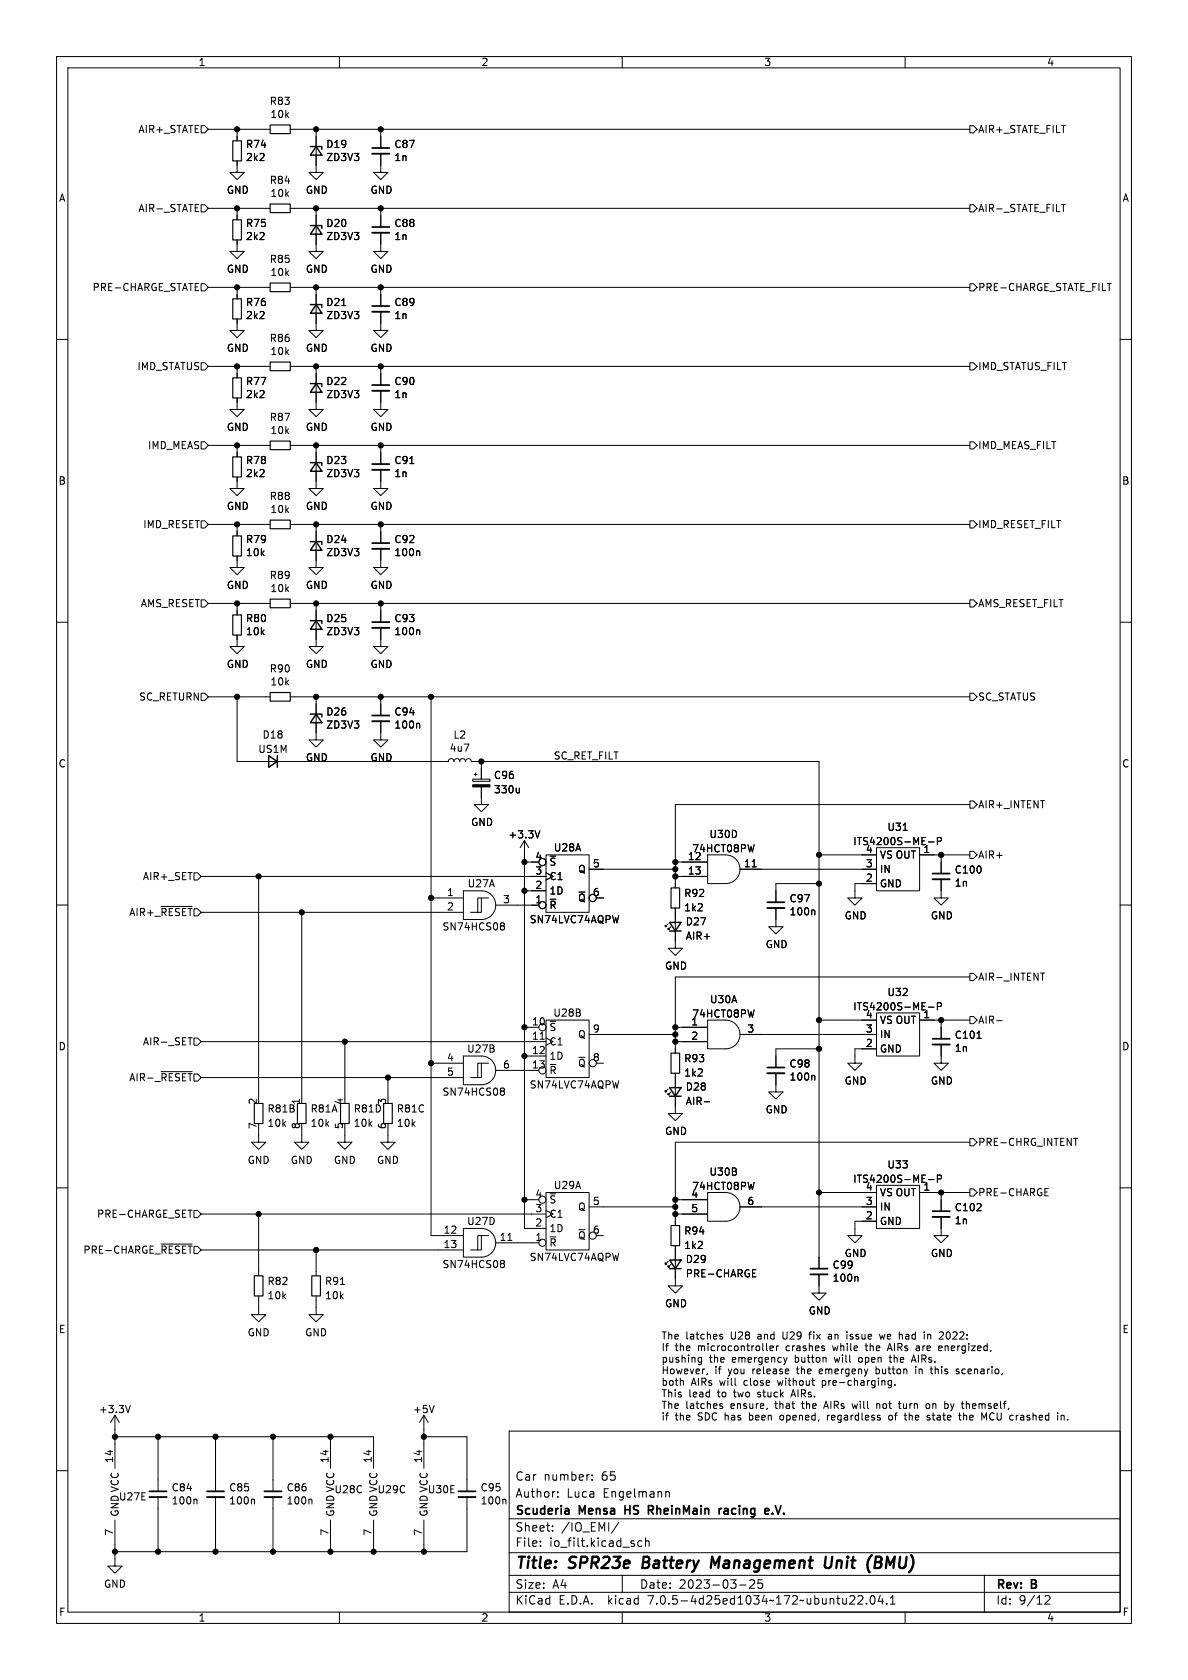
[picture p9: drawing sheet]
<svg xmlns="http://www.w3.org/2000/svg" width="210mm" height="297mm" viewBox="0 0 210 297" stroke-linecap="round" stroke-linejoin="round" font-family="sans-serif">
<g fill="none" stroke="#000" stroke-width=".18">
<path d="M10 10h190v277h-190zM12 12h186v273h-186zM60 10v2M110 10v2M160 10v2M35.6 36.2h.6l.6 .6-.6 .7h-.6zM35.6 22.2h.6l.6 .7-.6 .6h-.6zM36.8 22.9h11M36.8 36.8h11M41.9 28.4v2.1h1.3l-1.3 1.3-1.3-1.3h1.3M41.9 22.9v2M41.9 36.8v2.1"/>
<path d="M51.3 22.9h120.1M51.3 36.8h120.1M55.9 36.8v7.7h1.2l-1.2 1.2-1.3-1.2h1.3M55.9 22.9v7.6h1.2l-1.2 1.3-1.3-1.3h1.3M67.3 27.2v3.3h1.3l-1.3 1.3-1.3-1.3h1.3M67.3 22.9v3.3M67.3 36.8v3.3M171.4 22.2h.7l.6 .7-.6 .6h-.7zM171.4 36.2h.7l.6 .6-.6 .7h-.7zM187.6 36.1h.7M10 60h2M35.6 50.2h.6l.6 .6-.6 .6h-.6z"/>
<path d="M36.8 50.8h11M41.9 56.4v2h1.3l-1.3 1.3-1.3-1.3h1.3M41.9 42.4v2.1h1.3l-1.3 1.2-1.3-1.2h1.3M41.9 50.8v2M51.3 50.8h120.1M55.9 50.8v7.6h1.2l-1.2 1.3-1.3-1.3h1.3M67.3 55.1v3.3h1.3l-1.3 1.3-1.3-1.3h1.3M67.3 41.1v3.4h1.3l-1.3 1.2-1.3-1.2h1.3M67.3 50.8v3.3M171.4 50.2h.7l.6 .6-.6 .6h-.7zM198 60h2M35.6 78.1h.6l.6 .6-.6 .7h-.6z"/>
<path d="M35.6 64.1h.6l.6 .7-.6 .6h-.6zM36.8 64.8h11M36.8 78.7h11M41.9 70.4v2h1.3l-1.3 1.3-1.3-1.3h1.3M41.9 64.8v2M41.9 78.7v2.1M51.3 64.8h120.1M51.3 78.7h120.1M55.9 64.8v7.6h1.2l-1.2 1.3-1.3-1.3h1.3M55.9 78.7v7.7h1.2l-1.2 1.2-1.3-1.2h1.3M67.3 69.1v3.3h1.3l-1.3 1.3-1.3-1.3h1.3M67.3 64.8v3.3"/>
<path d="M67.3 78.7v3.3M171.4 64.1h.7l.6 .7-.6 .6h-.7zM171.4 78.1h.7l.6 .6-.6 .7h-.7zM35.6 92.1h.6l.6 .6-.6 .6h-.6zM36.8 92.7h11M41.9 98.3v2h1.3l-1.3 1.3-1.3-1.3h1.3M41.9 84.3v2.1h1.3l-1.3 1.2-1.3-1.2h1.3M41.9 92.7v2M51.3 92.7h120.1M55.9 92.7v7.6h1.2l-1.2 1.3-1.3-1.3h1.3M67.3 97v3.3h1.3l-1.3 1.3-1.3-1.3h1.3M67.3 83.1v3.3h1.3l-1.3 1.2-1.3-1.2h1.3"/>
<path d="M67.3 92.7v3.3M74 97.4l.2 .2v.6M171.4 92.1h.7l.6 .6-.6 .6h-.7zM10 110h2M35.6 106h.6l.6 .7-.6 .6h-.6zM36.8 106.7h11M41.9 112.3v2h1.3l-1.3 1.3-1.3-1.3h1.3M41.9 106.7v2M51.3 106.7h120.1M55.9 106.7v7.6h1.2l-1.2 1.3-1.3-1.3h1.3M67.3 111v3.3h1.3l-1.3 1.3-1.3-1.3h1.3M67.3 106.7v3.3"/>
<path d="M74 111.4l.2 .1v.7M171.4 106h.7l.6 .7-.6 .6h-.7zM198 110h2M35.6 122.6h.6l.6 .6-.6 .6h-.6zM36.8 123.2h11M41.9 123.2v11.4h37.3l.2-.3 .4-.2 .3 .2 .2 .3 .1-.3 .4-.2 .3 .2 .2 .3 .1-.3 .4-.2 .4 .2 .1 .3 .2-.3 .3-.2 .4 .2 .1 .3h61.5v89.7M51.3 123.2h120.1M55.9 123.2v7.6h1.2l-1.2 1.3-1.3-1.3h1.3M67.3 127.5v3.3h1.3l-1.3 1.3-1.3-1.3h1.3M67.3 123.2v3.3M74 127.9l.2 .2v.6M76.2 123.2v95.2h5.6"/>
<path d="M83.6 137.7h3v.4h-3zM83.8 136.9h.5M84.1 136.7v.5M85.1 139.1v3.1h1.3l-1.3 1.3-1.3-1.3h1.3M85.1 134.6v3.1M91.8 139.3v.9M171.4 122.6h.7l.6 .6-.6 .6h-.7zM10 160h2M34.3 154.3h.6l.7 .6-.7 .7h-.6zM35.6 154.9h60.9M45.7 154.9v39.4M76.2 158.8h5.6"/>
<path d="M81.9 157.5h3.2a2.54 2.54 0 0 1 2.5 2.5 2.54 2.54 0 0 1-2.5 2.6h-3.2zM85.1 158.8v2.5h-.6M86.4 158.8h-1.9v2.5h-1.3M91.8 140l-.2 .2M92.7 157.5h3.8M92.7 148.6l-.8 1.3M92.7 148.6v68.6h3.8M92.7 148.6l.8 1.3M92.7 152.4h2.5M95.4 146.9l-.4 1.2M96.5 151.1h7.6v10.2h-7.6zM104.1 153.7h15.3"/>
<path d="M105.4 158.8h1.3M119.4 152.4h5.6M119.4 154.9h5.6M125.1 151.1h3.2a2.54 2.54 0 0 1 2.5 2.6 2.54 2.54 0 0 1-2.5 2.5h-3.2zM130.8 153.7h24.1M133 153.3h.7M133.3 149.3l-.3 1.3M144.8 156.2h-7.6v3.3M144.8 151.1h10.1M154.9 149.9h7.7v7.6h-7.7zM154.9 156.2h-3.8v2.6h1.3l-1.3 1.2-1.2-1.2h1.2M159.7 146.8h.7"/>
<path d="M162.6 151.1h8.8M164.1 148.8h1M165.7 148.7h.6l.1-.2v-.3l-.7-.1v1.2M166.4 155.4v3.4h1.2l-1.2 1.2-1.3-1.2h1.3M166.4 151.1v3.3M171.4 141.6h.7l.6 .6-.6 .7h-.7zM171.4 150.5h.7l.6 .6-.6 .7h-.7zM171.4 142.2h-52v14.8M198 160h2M28.5 160.2h5.5M35.6 161.3h46.2M53.3 161.3v33"/>
<path d="M87.6 160h7.6M88.7 163.1h.2l.3 .3-.3 .3M88.7 163.7h.2M88.9 163.7l.3 .2v.3l-.1 .1-.4 .1M118.1 163.3l-.5 .5v-.2v.2h.3M118.6 163.8l-.5 .5v-.2v.2h.3M119.4 160.5v7.1h1.2l-1.2 1.3-1.3-1.3h1.3M133.3 178.5l-.3 1.3M137.2 160.5v3.3h1.2l-1.2 1.3-1.3-1.3h1.3M143.9 160.9l.1 .2v.6M154.9 179.1h7.7v7.6h-7.7zM164.1 178.1h1"/>
<path d="M165.7 177.9h.6l.1-.2v-.3l-.7-.1v1.2M171.4 172.1h.7l.6 .6-.6 .7h-.7zM171.4 179.7h.7l.6 .6-.6 .7h-.7zM171.4 172.7h-52v13.5M183.9 172h.8M28.5 189.5h5.5M33.2 183.5h.8M34.3 183.5h.6l.7 .7-.7 .6h-.6zM35.6 190.5h46.2M35.6 184.2h60.9M45.7 199.4v2.5h1.3l-1.3 1.3-1.3-1.3h1.3M53.3 199.4v2.5h1.3l-1.3 1.3-1.2-1.3h1.2"/>
<path d="M61 199.4v2.5h1.2l-1.2 1.3-1.3-1.3h1.3M61 184.2v10.1M68.6 199.4v2.5h1.2l-1.2 1.3-1.3-1.3h1.3M68.6 190.5v3.8M76.2 188h5.6M81.9 186.7h3.2a2.54 2.54 0 0 1 2.5 2.5 2.54 2.54 0 0 1-2.5 2.6h-3.2zM85.1 188v2.5h-.6M86.4 188h-1.9v2.5h-1.3M87.6 189.2h6.4M88.7 192.3h.2l.3 .3-.3 .3M88.7 192.9h.2M88.9 192.9l.3 .2v.3l-.1 .2h-.4"/>
<path d="M92.7 186.7h3.8M92.7 181.6h1.3M95.5 183.7h.7M96.5 180.3h7.6v10.2h-7.6zM104.1 182.9h15.3M105.4 188h1.3M118.1 192.5l-.5 .5v-.2v.2h.3M118.6 193l-.5 .5v-.2v.2h.3M119.4 189.7v7.2h1.2l-1.2 1.2-1.3-1.2h1.3M119.4 184.2h5.6M119.4 181.6h5.6M124.5 194.8h1"/>
<path d="M125.1 180.3h3.2a2.54 2.54 0 0 1 2.5 2.6 2.54 2.54 0 0 1-2.5 2.5h-3.2zM130.8 182.9h24.1M137.2 189.7v3.3h1.2l-1.2 1.3-1.3-1.3h1.3M143.9 190.1l.1 .2v.7M144.8 185.4h-7.6v3.3M144.8 180.3h10.1M154.9 185.4h-3.8v2.6h1.3l-1.3 1.2-1.2-1.2h1.2M162.6 180.3h8.8M166.4 184.7v3.3h1.2l-1.2 1.2-1.3-1.2h1.3M166.4 180.3v3.3M172.7 183.6h.7M176.2 180.4h1"/>
<path d="M10 210h2M28.5 219.9h5.5M33.2 213.9h.8M34.3 214h.6l.7 .6-.7 .7h-.6zM35.6 214.6h60.9M45.7 214.6v11M81.9 217.2h3.2a2.54 2.54 0 0 1 2.5 2.5 2.54 2.54 0 0 1-2.5 2.5h-3.2zM85.1 218.4v2.6h-.6M86.4 218.4h-1.9v2.6h-1.3M87.6 219.7h7.6M89.8 219.3h.7M92.7 212.1h2.5"/>
<path d="M96.5 210.8h7.6v10.2h-7.6zM104.1 213.4h15.3M105.4 218.4h1.3M119.4 212.1h5.6M119.4 214.6h5.6M125.1 210.8h3.2a2.54 2.54 0 0 1 2.5 2.6 2.54 2.54 0 0 1-2.5 2.5h-3.2zM130.8 213.4h24.1M133.3 209l-.3 1.3M144.8 210.8h10.1M154.9 209.6h7.7v7.6h-7.7zM154.9 215.9h-3.8v2.5h1.3l-1.3 1.3-1.2-1.3h1.2M162.6 210.8h8.8"/>
<path d="M164.1 208.5h1M165.7 208.4h.6l.1-.2v-.3l-.7-.2v1.3M166.4 215.1v3.3h1.2l-1.2 1.3-1.3-1.3h1.3M166.4 210.8v3.3M171.4 201.3h.7l.6 .6-.6 .7h-.7zM171.4 210.2h.7l.6 .6-.6 .7h-.7zM171.4 201.9h-52v14.8M184.7 210.7h.4M184.7 211.4h.6M184.7 210.1h.6M189.8 201.2h.7M198 210h2"/>
<path d="M35.6 221h46.2M45.7 229.1v3.3h1.3l-1.3 1.3-1.3-1.3h1.3M55.9 229.1v3.3h1.2l-1.2 1.3-1.3-1.3h1.3M55.9 221v4.6M88.7 222.8h.2l.3 .3-.3 .3M88.7 223.4h.2M88.9 223.4l.3 .2v.3l-.1 .1-.4 .1M118.1 223l-.5 .5v-.2v.2h.3M118.6 223.5l-.5 .5v-.2v.2h.3M119.4 220.2v7.1h1.2l-1.2 1.3-1.3-1.3h1.3M124 240v1l-.1 .2M127.3 236.2l.4 .2 .1 .2-.2 .1h-.4"/>
<path d="M127.3 235.9h.4M133 225.1h.4M133 225.7h.6M133 224.5h.6M135.5 238.6l.2 .2M136.1 238.4l.6-.2v-.2l-.4-.1-.2 .2 .1 .6h.5M137.3 237.9v.9M137.6 237.9l-.3 .3M138.5 240l.3 .8M139.1 240l-.3 .8M144.8 225.3v3.3h1.2l-1.2 1.3-1.3-1.3h1.3M145.7 238.4v.3"/>
<path d="M149.7 235.5v.1M151.5 225.7l.2 .1v.7M155.5 235.9l.2 .8M159.3 235.9l-.3 .1M161.5 239.6l-.4 1.2M163.4 235.5v.1M163.4 235.9v.8M166.1 237.9l-.2 .2v.5l.2 .2M166.5 235.5h-.4M166.5 238.2l-.6 .2M166.7 236l-.7 .7h.8M10 260h2"/>
<path d="M20.3 254h45.7v5.6M20.3 250.2v9.4M20.3 250.2l-.7 1.3M20.3 250.2l.8 1.3M23 248.5l-.4 1.2M27.9 254v9.7M38.1 254v9.7M48.3 254v9.7M58.4 254v5.6M74.9 250.2l-.7 1.3M74.9 250.2v9.4M74.9 250.2l.8 1.3"/>
<path d="M74.9 254h7.6v9.7M76.7 248.5l-.4 1.2M90 253h108v32h-108zM120.8 244.1v.8M123.5 240.8h.5M123.5 240h.5M125 242.8l-.1 .2M127.3 248.5l.4 .1 .1 .2-.2 .2-.4-.1M127.3 248.2h.4M135.6 248.9l-.1 .3M138.8 240.8l-.1 .3M139.4 242.1v.2l-.6 .1"/>
<path d="M143.5 244.1h.5M143.9 244.9h.1M146 240v.8M155.3 250.6l.3 .1v.2l-.1 .1h-.3M155.3 250.2l.3 .1M157.6 244.1h-.4l-.2 .2 .1 .6h.5M157.6 244.1v1l-.3 .2h-.3M158.2 244.8v.1M158.8 248.2h.5M159 247.7v1.2M159.8 250.2h.5M160 249.8l.1 1.2"/>
<path d="M161.9 241.6v.1M163.9 251h.3M164.1 248.2h-.3l-.1 .2v.5l.4 .1M164.2 250.2l-.3 .2v.2h.3M164.4 242h.5M164.6 241.6l.1 1.2M167 248.9l.4 .1M167 247.7v1.3M167.4 248.2h-.4M169 242.8l.4 .1M169.4 242l-.4 .2 .1 .2h.3M169.4 250.2h.5"/>
<path d="M169.6 249.8v1.1l.3 .1M169.9 248.2h.5M170.3 249h.1M174.4 249.8l-.4 .9-.5-.9v1.2M187 249.8v.1M187 250.2v.8M187.6 250.2v.8M187.8 250.2l-.2 .1M198 260h2M20.3 268.7v8.2h1.3l-1.3 1.2-1.3-1.2h1.3M27.9 264.7v9.6M34.6 265l.2 .2v.7"/>
<path d="M38.1 264.7v9.6M44.8 265l.2 .2v.7M48.3 264.7v9.6M55 265l.1 .2v.7M58.4 268.7v5.6M66 268.7v5.6M74.9 268.7v5.6M82.5 264.7v9.6h-62.2M89.3 265l.1 .2v.7M90 278.5h108M90 274.5h108M90 268.5h108"/>
<path d="M95.5 273.2v.2M95.5 272.5v.1M97.7 270.5v.2M97.7 269.8v.1M98.6 264.5v.2M98.6 263.8v.1M104.7 261.5v.2M104.7 260.8v.1M109.4 269.1l-1.3 1.9M110 278.5v3M113.5 272.5l-.5-.1-.2 .3v.4l.1 .2h.6M114.1 272.5l.2-.1 .4 .1 .1 .9"/>
<path d="M114.1 271.9v1.5M117.7 263.8l.2-.1 .3 .1 .1 .9M132.6 279.4h-.1M133.3 279.4l.1 .2-.1 .3-.8 .9h.9M134 279.3v.7l.2-.1h.5l.1 .6-.3 .3-.5-.2M174 278.5v6.5M60 285v2M90 281.5h108M110 285v2M130.8 280.2h1.1M150.2 283.6h.9M151 282.2v.5"/>
<path d="M151.7 282.2l.6-.1 .2 .1v.3l-.9 1.1h.9M153.2 283.4v.2M154 282.2l.2-.1a.81 .81 0 0 1 .6 .6 .81 .81 0 0 1-.3 .8l-.2 .1a.81 .81 0 0 1-.3-1.4zM155.6 282l-.3 1.1h.9M156 282.6v1M156.8 283.4v.2M157.4 283.6h.9M157.4 282.5l.4-.4v1.5M160 285v2M184.8 282.2l.5-.1 .2 .1 .1 .3-.9 1.1h.9"/>
<circle cx="95.9" cy="152.4" r=".63"/>
<circle cx="95.9" cy="160" r=".63"/>
<circle cx="95.9" cy="181.6" r=".63"/>
<circle cx="95.9" cy="189.2" r=".63"/>
<circle cx="95.9" cy="212.1" r=".63"/>
<circle cx="95.9" cy="219.7" r=".63"/>
</g>
<path d="M126.4 276.6l-.5-1.4-.3 2M146 275.2l-.2 1.6 .1 .3a.66 .66 0 0 0 .9-.1M154.1 274.9l-.1 .1M154.7 276.2h.7M154.8 275.2l-.2 2h.8" fill="none" stroke="#000" stroke-width=".4"/>
<g fill="none" stroke="#000" stroke-width=".3">
<path d="M65.8 26.2h3M65.8 54.1h3M65.8 40.1h3M65.8 68.1h3M65.8 96h3M65.8 82h3M65.8 110h3M65.8 126.5h3M135.6 159.5h3.1M164.8 154.4h3.1M135.6 188.7h3.1M164.8 183.6h3.1"/>
<path d="M164.8 214.1h3.1M143.3 224.3h3M26.4 263.7h3.1M36.6 263.7h3M46.7 263.7h3.1M81 263.7h3.1M100.5 266.8l.1 .9M100.6 267.6l-.2 .1M100.6 267l-.2 .1M114.6 267h.6M115.2 266.2h-.6v1.5M127.1 266.7v1"/>
<path d="M127.6 266.7l-.3 .1-.2 .2M135.2 266.9l.2-.2h.3l.2 .2v.1l-.7 .2M135.2 267.5l.2 .2 .4-.1"/>
</g>
<g fill="none" stroke="#000" stroke-width=".2">
<path d="M41.1 38.9h1.6v3.5h-1.6zM41.1 24.9h1.6v3.5h-1.6zM47.8 22.1h3.5v1.5h-3.5zM47.8 36.1h3.5v1.5h-3.5zM41.1 52.8h1.6v3.6h-1.6zM47.8 50h3.5v1.6h-3.5zM41.1 66.8h1.6v3.6h-1.6zM47.8 64h3.5v1.5h-3.5zM47.8 78h3.5v1.5h-3.5zM41.1 94.7h1.6v3.6h-1.6zM41.1 80.8h1.6v3.5h-1.6zM47.8 91.9h3.5v1.6h-3.5z"/>
<path d="M41.1 108.7h1.6v3.6h-1.6zM47.8 105.9h3.5v1.5h-3.5zM47.8 122.4h3.5v1.6h-3.5zM118.6 157h1.5v3.5h-1.5zM45 195.1h1.5v3.5h-1.5zM52.6 195.1h1.5v3.5h-1.5zM60.2 195.1h1.5v3.5h-1.5zM67.8 195.1h1.5v3.5h-1.5zM118.6 186.2h1.5v3.5h-1.5zM118.6 216.7h1.5v3.5h-1.5zM45 225.6h1.5v3.5h-1.5zM55.1 225.6h1.5v3.5h-1.5z"/>
</g>
<g fill="none" stroke="#000" stroke-width=".33">
<path d="M65.8 27.2h3M65.8 55.1h3M65.8 41.1h3M65.8 69.1h3M65.8 97h3M65.8 83.1h3M65.8 111h3M65.8 127.5h3M164.8 155.4h3.1M135.6 160.5h3.1M135.6 189.7h3.1M164.8 184.7h3.1"/>
<path d="M164.8 215.1h3.1M143.3 225.3h3M26.4 264.7h3.1M36.6 264.7h3M46.7 264.7h3.1M81 264.7h3.1"/>
</g>
<g fill="none" stroke="#000" stroke-width=".25">
<path d="M54.9 25.9h2v.5M54.9 39.9h2v.5M55.9 25.9l1 1.5h-2zM55.9 39.9l1 1.5h-2zM54.9 53.8h2v.6M55.9 53.8l1 1.6h-2zM54.9 67.8h2v.5M55.9 67.8l1 1.5h-2zM54.9 95.8h2v.5M54.9 81.8h2v.5M55.9 95.8l1 1.5h-2zM55.9 81.8l1 1.5h-2z"/>
<path d="M54.9 109.7h2v.5M55.9 109.7l1 1.6h-2zM47.5 133.6l1.5 1-1.5 1zM49 133.6v2M54.9 126.2h2v.5M55.9 126.2l1 1.6h-2zM118.4 163.1h2l-1 1.5zM118.4 164.6h2M118.4 192.3h2l-1 1.5zM118.4 193.8h2M118.4 222.8h2l-1 1.5zM118.4 224.3h2"/>
</g>
<g fill="#000" stroke="#000" stroke-width=".18">
<path d="M83.6 138.7h3v.4h-3z"/>
<circle cx="41.9" cy="22.9" r=".46"/>
<circle cx="41.9" cy="36.8" r=".46"/>
<circle cx="55.9" cy="36.8" r=".46"/>
<circle cx="55.9" cy="22.9" r=".46"/>
<circle cx="67.3" cy="22.9" r=".46"/>
<circle cx="67.3" cy="36.8" r=".46"/>
<circle cx="41.9" cy="50.8" r=".46"/>
<circle cx="55.9" cy="50.8" r=".46"/>
<circle cx="67.3" cy="50.8" r=".46"/>
<circle cx="41.9" cy="64.8" r=".46"/>
<circle cx="41.9" cy="78.7" r=".46"/>
<circle cx="55.9" cy="64.8" r=".46"/>
<circle cx="55.9" cy="78.7" r=".46"/>
<circle cx="67.3" cy="64.8" r=".46"/>
<circle cx="67.3" cy="78.7" r=".46"/>
<circle cx="41.9" cy="92.7" r=".46"/>
<circle cx="55.9" cy="92.7" r=".46"/>
<circle cx="67.3" cy="92.7" r=".46"/>
<circle cx="41.9" cy="106.7" r=".46"/>
<circle cx="55.9" cy="106.7" r=".46"/>
<circle cx="67.3" cy="106.7" r=".46"/>
<circle cx="41.9" cy="123.2" r=".46"/>
<circle cx="55.9" cy="123.2" r=".46"/>
<circle cx="67.3" cy="123.2" r=".46"/>
<circle cx="76.2" cy="123.2" r=".46"/>
<circle cx="85.1" cy="134.6" r=".46"/>
<circle cx="45.7" cy="154.9" r=".46"/>
<circle cx="76.2" cy="158.8" r=".46"/>
<circle cx="92.7" cy="157.5" r=".46"/>
<circle cx="92.7" cy="152.4" r=".46"/>
<circle cx="119.4" cy="154.9" r=".46"/>
<circle cx="119.4" cy="152.4" r=".46"/>
<circle cx="119.4" cy="153.7" r=".46"/>
<circle cx="144.8" cy="156.2" r=".46"/>
<circle cx="144.8" cy="151.1" r=".46"/>
<circle cx="166.4" cy="151.1" r=".46"/>
<circle cx="53.3" cy="161.3" r=".46"/>
<circle cx="61" cy="184.2" r=".46"/>
<circle cx="68.6" cy="190.5" r=".46"/>
<circle cx="76.2" cy="188" r=".46"/>
<circle cx="92.7" cy="186.7" r=".46"/>
<circle cx="92.7" cy="181.6" r=".46"/>
<circle cx="119.4" cy="181.6" r=".46"/>
<circle cx="119.4" cy="182.9" r=".46"/>
<circle cx="119.4" cy="184.2" r=".46"/>
<circle cx="144.8" cy="185.4" r=".46"/>
<circle cx="144.8" cy="180.3" r=".46"/>
<circle cx="166.4" cy="180.3" r=".46"/>
<circle cx="45.7" cy="214.6" r=".46"/>
<circle cx="92.7" cy="212.1" r=".46"/>
<circle cx="119.4" cy="213.4" r=".46"/>
<circle cx="119.4" cy="214.6" r=".46"/>
<circle cx="119.4" cy="212.1" r=".46"/>
<circle cx="144.8" cy="210.8" r=".46"/>
<circle cx="166.4" cy="210.8" r=".46"/>
<circle cx="55.9" cy="221" r=".46"/>
<circle cx="20.3" cy="254" r=".46"/>
<circle cx="27.9" cy="254" r=".46"/>
<circle cx="38.1" cy="254" r=".46"/>
<circle cx="48.3" cy="254" r=".46"/>
<circle cx="58.4" cy="254" r=".46"/>
<circle cx="74.9" cy="254" r=".46"/>
<circle cx="20.3" cy="274.3" r=".46"/>
<circle cx="27.9" cy="274.3" r=".46"/>
<circle cx="38.1" cy="274.3" r=".46"/>
<circle cx="48.3" cy="274.3" r=".46"/>
<circle cx="58.4" cy="274.3" r=".46"/>
<circle cx="66" cy="274.3" r=".46"/>
<circle cx="74.9" cy="274.3" r=".46"/>
</g>
<g font-size="2.8">
<text x="91" y="277.8">Title:</text>
<text x="100.5" y="277.8">SPR23e</text>
<text x="114" y="277.8">Battery</text>
<text x="126.7" y="277.8">Management</text>
<text x="147.4" y="277.8">Unit</text>
<text x="155.5" y="277.8">(BMU)</text>
</g>
<g font-size="2.1">
<text x="91" y="261.9">Car</text>
<text x="96" y="261.9">number:</text>
<text x="106.2" y="261.9">65</text>
<text x="91" y="268.1">Scuderia</text>
<text x="91" y="264.9">Author:</text>
<text x="100.1" y="264.9">Luca</text>
<text x="102.3" y="268.1">Mensa</text>
<text x="106.5" y="264.9">Engelmann</text>
<text x="110.8" y="268.1">HS</text>
<text x="115.4" y="268.1">RheinMain</text>
<text x="128.4" y="268.1">racing</text>
<text x="137" y="268.1">e.V.</text>
<text x="91" y="273.6">File:</text>
<text x="91" y="270.9">Sheet:</text>
<text x="97" y="273.6">io_filt.kicad_sch</text>
<text x="99.2" y="270.9">/IO_EMI/</text>
<text x="91" y="281">Size:</text>
<text x="97.6" y="281">A4</text>
<text x="113" y="281">Date:</text>
<text x="119.9" y="281">2023-03-25</text>
<text x="176" y="281.2">Rev:</text>
<text x="182.2" y="281.2">B</text>
<text x="91" y="283.8">KiCad</text>
<text x="98.7" y="283.8">E.D.A.</text>
<text x="107.4" y="283.8">kicad</text>
<text x="114.5" y="283.8">7.0.5-4d25ed1034~172~ubuntu22.04.1</text>
<text x="176" y="283.8">Id:</text>
<text x="180" y="283.8">9/12</text>
</g>
<g font-size="1.8">
<text x="35" y="11.8">1</text>
<text x="85" y="11.8">2</text>
<text x="135" y="11.8">3</text>
<text x="185" y="11.8">4</text>
<text x="24.4" y="23.7">AIR+_STATE</text>
<text x="47.6" y="18.7">R83</text>
<text x="47.7" y="21">10k</text>
<text x="172.8" y="23.7">AIR+_STATE_FILT</text>
<text x="43.4" y="26.3">R74</text>
<text x="43.4" y="28.6">2k2</text>
<text x="57.6" y="26.3">D19</text>
<text x="57.6" y="28.6">ZD3V3</text>
<text x="69.7" y="26.3">C87</text>
<text x="69.7" y="28.6">1n</text>
<text x="10.4" y="35.8">A</text>
<text x="40" y="34.4">GND</text>
<text x="47.6" y="32.7">R84</text>
<text x="47.7" y="35">10k</text>
<text x="54" y="34.4">GND</text>
<text x="65.4" y="34.4">GND</text>
<text x="198.4" y="35.8">A</text>
<text x="24.4" y="37.7">AIR-_STATE</text>
<text x="43.4" y="40.3">R75</text>
<text x="57.6" y="40.3">D20</text>
<text x="69.7" y="40.3">C88</text>
<text x="172.8" y="37.7">AIR-_STATE_FILT</text>
<text x="43.4" y="42.6">2k2</text>
<text x="47.6" y="46.6">R85</text>
<text x="57.6" y="42.6">ZD3V3</text>
<text x="69.7" y="42.6">1n</text>
<text x="16.3" y="51.6">PRE-CHARGE_STATE</text>
<text x="40" y="48.4">GND</text>
<text x="47.7" y="49">10k</text>
<text x="54" y="48.4">GND</text>
<text x="65.4" y="48.4">GND</text>
<text x="172.8" y="51.6">PRE-CHARGE_STATE_FILT</text>
<text x="43.4" y="54.3">R76</text>
<text x="43.4" y="56.6">2k2</text>
<text x="57.6" y="54.3">D21</text>
<text x="57.6" y="56.6">ZD3V3</text>
<text x="69.7" y="54.3">C89</text>
<text x="69.7" y="56.6">1n</text>
<text x="24.3" y="65.6">IMD_STATUS</text>
<text x="40" y="62.4">GND</text>
<text x="47.6" y="60.6">R86</text>
<text x="47.7" y="62.9">10k</text>
<text x="54" y="62.4">GND</text>
<text x="65.4" y="62.4">GND</text>
<text x="172.8" y="65.6">IMD_STATUS_FILT</text>
<text x="43.4" y="68.2">R77</text>
<text x="43.4" y="70.5">2k2</text>
<text x="57.6" y="68.2">D22</text>
<text x="57.6" y="70.5">ZD3V3</text>
<text x="69.7" y="68.2">C90</text>
<text x="69.7" y="70.5">1n</text>
<text x="40" y="76.3">GND</text>
<text x="47.6" y="74.6">R87</text>
<text x="47.7" y="76.9">10k</text>
<text x="54" y="76.3">GND</text>
<text x="65.4" y="76.3">GND</text>
<text x="26.1" y="79.6">IMD_MEAS</text>
<text x="43.4" y="82.2">R78</text>
<text x="57.6" y="82.2">D23</text>
<text x="69.7" y="82.2">C91</text>
<text x="172.8" y="79.6">IMD_MEAS_FILT</text>
<text x="10.3" y="85.8">B</text>
<text x="43.4" y="84.5">2k2</text>
<text x="47.6" y="88.6">R88</text>
<text x="57.6" y="84.5">ZD3V3</text>
<text x="69.7" y="84.5">1n</text>
<text x="198.3" y="85.8">B</text>
<text x="25.3" y="93.5">IMD_RESET</text>
<text x="40" y="90.3">GND</text>
<text x="47.7" y="90.9">10k</text>
<text x="54" y="90.3">GND</text>
<text x="65.4" y="90.3">GND</text>
<text x="172.8" y="93.5">IMD_RESET_FILT</text>
<text x="43.4" y="96.2">R79</text>
<text x="43.4" y="98.5">10k</text>
<text x="57.6" y="96.2">D24</text>
<text x="57.6" y="98.5">ZD3V3</text>
<text x="69.7" y="96.2">C92</text>
<text x="69.7" y="98.5">100n</text>
<text x="24.9" y="107.5">AMS_RESET</text>
<text x="40" y="104.3">GND</text>
<text x="47.6" y="102.5">R89</text>
<text x="47.7" y="104.8">10k</text>
<text x="54" y="104.3">GND</text>
<text x="65.4" y="104.3">GND</text>
<text x="172.8" y="107.5">AMS_RESET_FILT</text>
<text x="43.4" y="110.1">R80</text>
<text x="43.4" y="112.5">10k</text>
<text x="57.6" y="110.1">D25</text>
<text x="57.6" y="112.5">ZD3V3</text>
<text x="69.7" y="110.1">C93</text>
<text x="69.7" y="112.5">100n</text>
<text x="40" y="118.2">GND</text>
<text x="47.6" y="119">R90</text>
<text x="54" y="118.2">GND</text>
<text x="65.4" y="118.2">GND</text>
<text x="24.6" y="124">SC_RETURN</text>
<text x="47.7" y="121.3">10k</text>
<text x="172.8" y="124">SC_STATUS</text>
<text x="46.4" y="130.7">D18</text>
<text x="57.6" y="126.7">D26</text>
<text x="57.6" y="129">ZD3V3</text>
<text x="69.7" y="126.7">C94</text>
<text x="69.7" y="129">100n</text>
<text x="80.1" y="130.7">L2</text>
<text x="10.3" y="135.8">C</text>
<text x="45.6" y="133.3">US1M</text>
<text x="54" y="134.8">GND</text>
<text x="65.4" y="134.8">GND</text>
<text x="79.4" y="133.1">4u7</text>
<text x="87.3" y="137.9">C96</text>
<text x="97.8" y="134.4">SC_RET_FILT</text>
<text x="198.3" y="135.8">C</text>
<text x="87.3" y="140.4">330u</text>
<text x="172.8" y="143.1">AIR+_INTENT</text>
<text x="83.2" y="146.2">GND</text>
<text x="89.8" y="148.4">+3.3V</text>
<text x="125.4" y="148.3">U30D</text>
<text x="150.8" y="149.6">ITS4200S-ME-P</text>
<text x="156.8" y="147">U31</text>
<text x="25.2" y="155.8">AIR+_SET</text>
<text x="94.6" y="154.7">3</text>
<text x="94.6" y="152.1">4</text>
<text x="97" y="155.8">C1</text>
<text x="97" y="153.2">~{S}</text>
<text x="97.8" y="150.7">U28A</text>
<text x="102.2" y="154.5">Q</text>
<text x="104.7" y="153.4">5</text>
<text x="121.5" y="152.1">12</text>
<text x="121.5" y="154.7">13</text>
<text x="122.3" y="150.8">74HCT08PW</text>
<text x="131.4" y="153.4">11</text>
<text x="153" y="156">2</text>
<text x="153" y="153.4">3</text>
<text x="153" y="150.9">4</text>
<text x="155.4" y="154.5">IN</text>
<text x="155.4" y="152">VS OUT</text>
<text x="163.2" y="150.9">1</text>
<text x="168.7" y="154.6">C100</text>
<text x="172.8" y="152">AIR+</text>
<text x="79" y="158.5">1</text>
<text x="79" y="161">2</text>
<text x="82.6" y="157">U27A</text>
<text x="88.9" y="159.8">3</text>
<text x="94.6" y="159.8">1</text>
<text x="94.6" y="157.2">2</text>
<text x="97" y="160.8">~{R}</text>
<text x="97" y="158.3">1D</text>
<text x="102.2" y="159.6">~{Q}</text>
<text x="104.7" y="158.5">6</text>
<text x="120.9" y="158.7">R92</text>
<text x="120.9" y="161.3">1k2</text>
<text x="139.5" y="159.7">C97</text>
<text x="139.5" y="162">100n</text>
<text x="155.4" y="157">GND</text>
<text x="168.7" y="156.9">1n</text>
<text x="22.8" y="162.1">AIR+_~{RESET}</text>
<text x="78.2" y="164.7">SN74HCS08</text>
<text x="93.6" y="163.4">SN74LVC74AQPW</text>
<text x="121.2" y="163.8">D27</text>
<text x="121.2" y="166.3">AIR+</text>
<text x="135.3" y="167.8">GND</text>
<text x="149.3" y="162.7">GND</text>
<text x="164.5" y="162.7">GND</text>
<text x="117.5" y="171.6">GND</text>
<text x="172.8" y="173.5">AIR-_INTENT</text>
<text x="97.8" y="179.9">U28B</text>
<text x="125.4" y="177.5">U30A</text>
<text x="150.8" y="178.8">ITS4200S-ME-P</text>
<text x="156.8" y="176.2">U32</text>
<text x="10.3" y="185.8">D</text>
<text x="25.2" y="185">AIR-_SET</text>
<text x="94" y="181.4">10</text>
<text x="94" y="183.9">11</text>
<text x="97" y="182.4">~{S}</text>
<text x="97" y="185">C1</text>
<text x="102.2" y="183.7">Q</text>
<text x="104.7" y="182.6">9</text>
<text x="122.1" y="181.4">1</text>
<text x="122.1" y="183.9">2</text>
<text x="122.3" y="180.1">74HCT08PW</text>
<text x="132" y="182.6">3</text>
<text x="153" y="185.2">2</text>
<text x="153" y="182.6">3</text>
<text x="153" y="180.1">4</text>
<text x="155.4" y="183.7">IN</text>
<text x="155.4" y="181.2">VS OUT</text>
<text x="163.2" y="180.1">1</text>
<text x="168.7" y="183.8">C101</text>
<text x="172.8" y="181.2">AIR-</text>
<text x="198.3" y="185.8">D</text>
<text x="22.8" y="191.3">AIR-_~{RESET}</text>
<text x="79" y="187.7">4</text>
<text x="79" y="190.2">5</text>
<text x="82.5" y="186.2">U27B</text>
<text x="88.9" y="189">6</text>
<text x="94" y="186.4">12</text>
<text x="94" y="189">13</text>
<text x="97" y="187.5">1D</text>
<text x="97" y="190.1">~{R}</text>
<text x="102.2" y="188.8">~{Q}</text>
<text x="104.7" y="187.7">8</text>
<text x="120.9" y="188">R93</text>
<text x="120.9" y="190.5">1k2</text>
<text x="139.5" y="188.9">C98</text>
<text x="139.5" y="191.2">100n</text>
<text x="149.3" y="191.9">GND</text>
<text x="155.4" y="186.2">GND</text>
<text x="164.5" y="191.9">GND</text>
<text x="168.7" y="186.1">1n</text>
<text x="45.5" y="195.4" transform="rotate(-90 45.5 195.4)">2</text>
<text x="47.2" y="196.8">R81B</text>
<text x="53.1" y="195.4" transform="rotate(-90 53.1 195.4)">1</text>
<text x="54.8" y="196.8">R81A</text>
<text x="60.7" y="195.4" transform="rotate(-90 60.7 195.4)">4</text>
<text x="62.5" y="196.8">R81D</text>
<text x="68.3" y="195.4" transform="rotate(-90 68.3 195.4)">3</text>
<text x="70.1" y="196.8">R81C</text>
<text x="78.2" y="193.9">SN74HCS08</text>
<text x="93.6" y="192.6">SN74LVC74AQPW</text>
<text x="121.2" y="193">D28</text>
<text x="121.2" y="195.5">AIR-</text>
<text x="135.3" y="197">GND</text>
<text x="45.5" y="199.7" transform="rotate(-90 45.5 199.7)">7</text>
<text x="47.2" y="199.4">10k</text>
<text x="53.1" y="199.7" transform="rotate(-90 53.1 199.7)">8</text>
<text x="54.8" y="199.4">10k</text>
<text x="60.7" y="199.7" transform="rotate(-90 60.7 199.7)">5</text>
<text x="62.5" y="199.4">10k</text>
<text x="68.3" y="199.7" transform="rotate(-90 68.3 199.7)">6</text>
<text x="70.1" y="199.4">10k</text>
<text x="117.5" y="200.8">GND</text>
<text x="172.8" y="202.8">PRE-CHRG_INTENT</text>
<text x="43.7" y="205.9">GND</text>
<text x="51.3" y="205.9">GND</text>
<text x="59" y="205.9">GND</text>
<text x="66.6" y="205.9">GND</text>
<text x="125.4" y="208">U30B</text>
<text x="150.8" y="209.3">ITS4200S-ME-P</text>
<text x="156.8" y="206.7">U33</text>
<text x="17.1" y="215.5">PRE-CHARGE_SET</text>
<text x="94.6" y="214.4">3</text>
<text x="94.6" y="211.8">4</text>
<text x="97" y="215.5">C1</text>
<text x="97" y="212.9">~{S}</text>
<text x="97.8" y="210.4">U29A</text>
<text x="102.2" y="214.2">Q</text>
<text x="104.7" y="213.1">5</text>
<text x="122.1" y="211.8">4</text>
<text x="122.1" y="214.4">5</text>
<text x="122.3" y="210.5">74HCT08PW</text>
<text x="132" y="213.1">6</text>
<text x="153" y="215.6">2</text>
<text x="153" y="213.1">3</text>
<text x="153" y="210.6">4</text>
<text x="155.4" y="214.2">IN</text>
<text x="155.4" y="211.6">VS OUT</text>
<text x="163.2" y="210.6">1</text>
<text x="168.7" y="214.3">C102</text>
<text x="172.8" y="211.6">PRE-CHARGE</text>
<text x="14.7" y="221.8">PRE-CHARGE_~{RESET}</text>
<text x="78.4" y="218.2">12</text>
<text x="78.4" y="220.7">13</text>
<text x="82.5" y="216.7">U27D</text>
<text x="88.3" y="219.5">11</text>
<text x="94.6" y="219.5">1</text>
<text x="94.6" y="216.9">2</text>
<text x="97" y="220.5">~{R}</text>
<text x="97" y="218">1D</text>
<text x="102.2" y="219.3">~{Q}</text>
<text x="104.7" y="218.2">6</text>
<text x="120.9" y="218.4">R94</text>
<text x="120.9" y="221">1k2</text>
<text x="155.4" y="216.7">GND</text>
<text x="168.7" y="216.6">1n</text>
<text x="47.2" y="227.3">R82</text>
<text x="57.4" y="227.3">R91</text>
<text x="78.2" y="224.3">SN74HCS08</text>
<text x="93.6" y="223.1">SN74LVC74AQPW</text>
<text x="121.2" y="223.4">D29</text>
<text x="121.2" y="226">PRE-CHARGE</text>
<text x="147.1" y="224.4">C99</text>
<text x="147.1" y="226.8">100n</text>
<text x="149.3" y="222.4">GND</text>
<text x="164.5" y="222.4">GND</text>
<text x="47.2" y="229.9">10k</text>
<text x="57.4" y="229.9">10k</text>
<text x="117.5" y="231.3">GND</text>
<text x="142.9" y="232.5">GND</text>
<text x="10.4" y="235.8">E</text>
<text x="43.7" y="236.4">GND</text>
<text x="53.9" y="236.4">GND</text>
<text x="116.8" y="236.9">The</text>
<text x="116.8" y="238.9">If</text>
<text x="119.3" y="238.9">the</text>
<text x="121.1" y="236.9">latches</text>
<text x="123.3" y="238.9">microcontroller</text>
<text x="129.1" y="236.9">U28</text>
<text x="134" y="236.9">and</text>
<text x="138.5" y="236.9">U29</text>
<text x="139" y="238.9">crashes</text>
<text x="143.4" y="236.9">fix</text>
<text x="146.8" y="236.9">an</text>
<text x="147.4" y="238.9">while</text>
<text x="150.2" y="236.9">issue</text>
<text x="153.3" y="238.9">the</text>
<text x="156.2" y="236.9">we</text>
<text x="157.4" y="238.9">AIRs</text>
<text x="159.7" y="236.9">had</text>
<text x="162.5" y="238.9">are</text>
<text x="164.3" y="236.9">in</text>
<text x="166.6" y="238.9">energized,</text>
<text x="167.1" y="236.9">2022:</text>
<text x="198.4" y="235.8">E</text>
<text x="116.8" y="241">pushing</text>
<text x="116.8" y="243">However,</text>
<text x="116.8" y="245.1">both</text>
<text x="122.1" y="245.1">AIRs</text>
<text x="125.3" y="241">the</text>
<text x="126.3" y="243">if</text>
<text x="127.2" y="245.1">will</text>
<text x="128.7" y="243">you</text>
<text x="129.4" y="241">emergency</text>
<text x="131.6" y="245.1">close</text>
<text x="133.1" y="243">release</text>
<text x="137.7" y="245.1">without</text>
<text x="140.6" y="241">button</text>
<text x="141.1" y="243">the</text>
<text x="145.1" y="243">emergeny</text>
<text x="145.6" y="245.1">pre-charging.</text>
<text x="147.7" y="241">will</text>
<text x="152.1" y="241">open</text>
<text x="155.2" y="243">button</text>
<text x="157.7" y="241">the</text>
<text x="161.8" y="241">AIRs.</text>
<text x="162.4" y="243">in</text>
<text x="165.2" y="243">this</text>
<text x="169.8" y="243">scenario,</text>
<text x="17.4" y="250">+3.3V</text>
<text x="72.9" y="250">+5V</text>
<text x="116.8" y="247.1">This</text>
<text x="116.8" y="249.2">The</text>
<text x="116.8" y="251.2">if</text>
<text x="119.3" y="251.2">the</text>
<text x="121.1" y="249.2">latches</text>
<text x="121.7" y="247.1">lead</text>
<text x="123.3" y="251.2">SDC has</text>
<text x="126.8" y="247.1">to</text>
<text x="129.1" y="249.2">ensure,</text>
<text x="129.8" y="247.1">two</text>
<text x="132.6" y="251.2">been</text>
<text x="134.1" y="247.1">stuck</text>
<text x="137.1" y="249.2">that</text>
<text x="138.2" y="251.2">opened,</text>
<text x="140.2" y="247.1">AIRs.</text>
<text x="142" y="249.2">the</text>
<text x="146" y="249.2">AIRs</text>
<text x="146.6" y="251.2">regardless</text>
<text x="151.1" y="249.2">will</text>
<text x="155.5" y="249.2">not</text>
<text x="157.6" y="251.2">of</text>
<text x="159.6" y="249.2">turn</text>
<text x="160.6" y="251.2">the</text>
<text x="164.5" y="249.2">on</text>
<text x="164.7" y="251.2">state</text>
<text x="167.9" y="249.2">by</text>
<text x="170.5" y="251.2">the</text>
<text x="171.1" y="249.2">themself,</text>
<text x="174.5" y="251.2">MCU crashed</text>
<text x="188.2" y="251.2">in.</text>
<text x="20.1" y="258.7" transform="rotate(-90 20.1 258.7)">14</text>
<text x="30.3" y="263.8">C84</text>
<text x="40.4" y="263.8">C85</text>
<text x="50.6" y="263.8">C86</text>
<text x="58.2" y="258.7" transform="rotate(-90 58.2 258.7)">14</text>
<text x="65.8" y="258.7" transform="rotate(-90 65.8 258.7)">14</text>
<text x="74.7" y="258.7" transform="rotate(-90 74.7 258.7)">14</text>
<text x="84.9" y="263.8">C95</text>
<text x="21" y="265.4">U27E</text>
<text x="21.1" y="268.2" transform="rotate(-90 21.1 268.2)">GND VCC</text>
<text x="30.3" y="266.1">100n</text>
<text x="40.4" y="266.1">100n</text>
<text x="50.6" y="266.1">100n</text>
<text x="59.1" y="264.2">U28C</text>
<text x="59.2" y="268.2" transform="rotate(-90 59.2 268.2)">GND VCC</text>
<text x="66.7" y="264.2">U29C</text>
<text x="66.9" y="268.2" transform="rotate(-90 66.9 268.2)">GND VCC</text>
<text x="75.6" y="264.2">U30E</text>
<text x="75.8" y="268.2" transform="rotate(-90 75.8 268.2)">GND VCC</text>
<text x="84.9" y="266.1">100n</text>
<text x="20.1" y="271.6" transform="rotate(-90 20.1 271.6)">7</text>
<text x="58.2" y="271.6" transform="rotate(-90 58.2 271.6)">7</text>
<text x="65.8" y="271.6" transform="rotate(-90 65.8 271.6)">7</text>
<text x="74.7" y="271.6" transform="rotate(-90 74.7 271.6)">7</text>
<text x="18.3" y="280.9">GND</text>
<text x="10.4" y="285.8">F</text>
<text x="35" y="286.8">1</text>
<text x="85" y="286.8">2</text>
<text x="135" y="286.8">3</text>
<text x="185" y="286.8">4</text>
<text x="198.4" y="285.8">F</text>
</g>
</svg>
